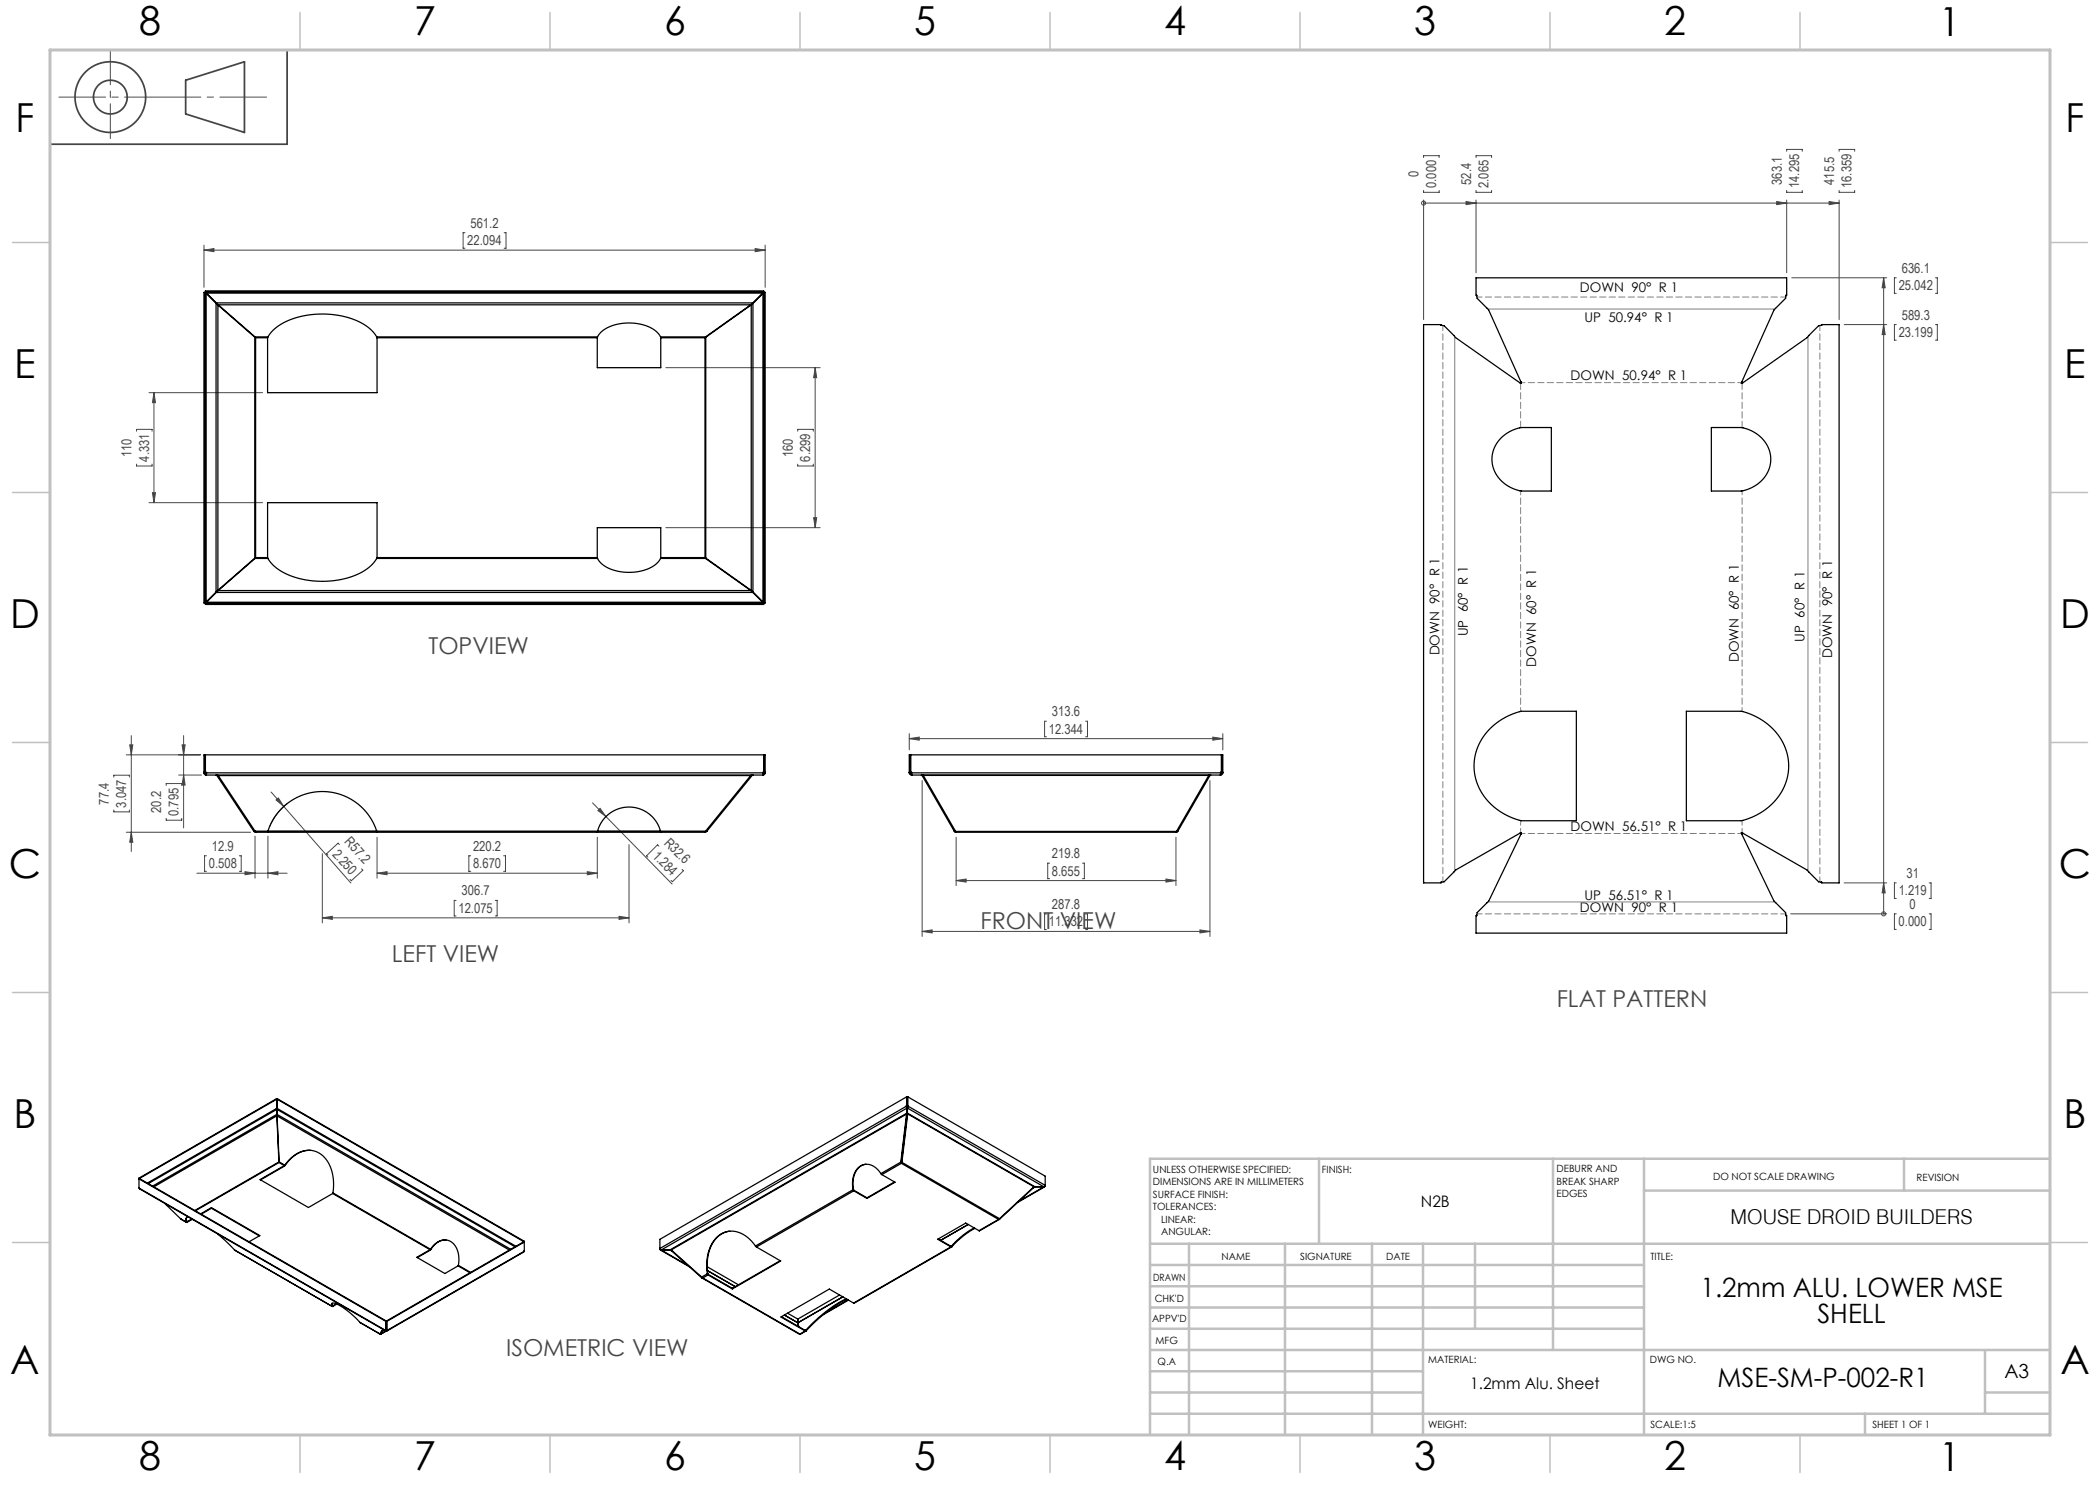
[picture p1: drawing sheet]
<svg xmlns="http://www.w3.org/2000/svg" width="420mm" height="297mm" viewBox="0 0 420 297" stroke-linecap="round" stroke-linejoin="round" font-family="sans-serif">
<g fill="none" stroke="#464646" stroke-width=".2">
<path d="M284.7 31.5v-.4h3.1v.4M284.7 38.1v.4h3.1v-.4M295.2 38.1v.4h3.1v-.4M295.2 31.5v-.4h3.1v.4M357.3 38.1v.4h3.1v-.4M357.3 30.3v-.4h3.1v.4M367.8 38.1v.4h3.1v-.4M367.8 30.3v-.4h3.1v.4M40.8 49v8.5M40.8 50h112.2M40.8 50l2-.3v.6zM93 46.5h-.4v3.2h.4"/>
<path d="M100.8 46.5h.4v3.2h-.4M151 49.7l2 .3-2 .3zM153 49v8.5M284.7 40.6h.1M284.7 40v23.9M284.7 40.6h83.1M293.2 40.3l2 .3-2 .3zM295.2 40v14.6M355.3 40.3l2 .3-2 .3zM357.3 40v14.6M358.3 55.6h19M365.8 40.3l2 .3-2 .3z"/>
<path d="M367.8 40v23.9M376.7 55.6v127.2M376.7 55.6l.3 2h-.6zM379.3 55.6h-.4v3.1h.4M387.1 55.6h.4v3.1h-.4M29.8 78.5h22.7M30.8 78.5l.3 2h-.6zM30.8 78.5v22M133.2 73.5h30.8M163 73.5l.3 2h-.6zM163 73.5v32M368.8 64.9h8.5"/>
<path d="M376.7 64.9l.3 2h-.6zM379.3 64.9h-.4v3.1h.4M387.1 64.9h.4v3.1h-.4M27.3 86.2v-.3h3.1v.3M27.3 92.8v.4h3.1v-.4M30.5 98.5h.6l-.3 2zM159.5 92.8v.4h3.2v-.4M159.5 86.2v-.3h3.2v.3M29.8 100.5h22.7M133.2 105.5h30.8M162.7 103.5h.6l-.3 2zM22.8 155.4v-.4h3.1v.4"/>
<path d="M25.3 151h14.8M25.9 149h.7l-.3 2zM26.3 147.1v23.2M33.2 157.1v-.4h3.1v.4M35.7 155h4.6M36.4 149h.6l-.3 2zM36.7 155l.3 2h-.6zM36.7 147.1v18.5M54.2 158.4l16 18.2M55.2 160l.5-.4 1.1 1.7zM181.9 146.7v3.3M181.9 147.7h62.7"/>
<path d="M181.9 147.7l2-.3v.6zM184.4 156.1v31.2M209.3 144.2h-.4v3.2h.4M217.1 144.2h.4v3.2h-.4M242 156.1v31.2M242.6 147.4l2 .3-2 .3zM244.6 146.7v3.3M22.8 162v.4h3.1v-.4M25.3 166.4h24.8M26.3 166.4l.3 2h-.7zM33.2 163.7v.3h3.1v-.3M39.4 174.6h18"/>
<path d="M41.3 171.2h-.4v3.1h.4M47.9 171.2h.3v3.1h-.3M49 174.3l2 .3-2 .4zM51 167.2v8.4M53.6 167.2v8.4M53.6 174.6l2-.3v.7zM57.5 160.7a11.4 11.4 0 0 0-3.6 4.6M64.5 170.7v13.9M67.9 168.9l-.3-.3-2.3 2.1 .3 .3M72.3 173.8l.3 .2-2.3 2.1-.3-.2M75.4 174.6l2-.3v.7zM75.4 174.6h44.1"/>
<path d="M75.4 167.4v8.2M94.1 171.2h-.3v3.1h.3M100.7 171.2h.4v3.1h-.4M117.5 174.3l2 .3-2 .4zM118.5 160.6l15.9 16.2M119.5 167.4v8.2M119.6 162.1l.4-.4 1.2 1.6zM125.8 168.9v15.7M131.8 169.2l-.3-.2-2.2 2.2 .3 .2M136.4 173.9l.3 .2-2.2 2.2-.3-.2M191.2 176.1l2-.3v.6zM191.2 167.4v9.7"/>
<path d="M191.2 176.1h44M209.9 172.6h-.4v3.1h.4M216.5 172.6h.4v3.1h-.4M233.2 175.8l2 .3-2 .3zM235.2 167.4v9.7M368.8 176.6h8.5M376.7 176.6l.3 2h-.6zM379.3 176.6h-.4v3.1h.4M385.8 176.6h.4v3.1h-.4M64.5 183.6h61.3M64.5 183.6l2-.3v.6zM91.2 180.1h-.4v3.1h.4"/>
<path d="M99 180.1h.4v3.1h-.4M123.8 183.3l2 .3-2 .3zM184.4 186.3h57.6M184.4 186.3l2-.3v.6zM209.3 182.8h-.4v3.1h.4M217.1 182.8h.4v3.1h-.4M240 186l2 .3-2 .3zM358.2 182.8h19.1M376.7 182.8h.1M379.3 182.8h-.4v3.1h.4M385.8 182.8h.4v3.1h-.4"/>
<circle cx="284.7" cy="40.6" r=".41"/>
<circle cx="376.7" cy="182.8" r=".41"/>
</g>
<g fill="none" stroke="#464646" stroke-width=".35">
<path d="M37.1 16l11.8-3.6v14.1l-11.8-3.7zM57.4 10v18.8h-47.4"/>
<circle cx="22.1" cy="19.4" r="3.4"/>
<circle cx="22.1" cy="19.4" r="7.1"/>
</g>
<path d="M11.8 19.4h41.5" fill="none" stroke="#464646" stroke-width=".2" stroke-dasharray="15.2 1.3 1.3 1.3" stroke-dashoffset="5.9"/>
<path d="M22.1 10v17.7" fill="none" stroke="#464646" stroke-width=".2" stroke-dasharray="15.2 1.3 1.3 1.3" stroke-dashoffset="8.3"/>
<path d="M290.9 67.3v106.9M297.6 61.8h57.4M361.6 67.3v106.9M297.6 180.4h57.4" fill="none" stroke="#808080" stroke-width=".2"/>
<path d="M295.4 59.4h61.8M364 65.1v111.3M288.6 176.4v-111.3M357.2 182.8h-61.8" fill="none" stroke="#808080" stroke-width=".2" stroke-dasharray="1.3 .6" stroke-dashoffset=".2"/>
<path d="M304.2 76.5h44.1M348.4 98.2v44.1M304.1 142.3v-44.1M348.3 166.7h-44.1" fill="none" stroke="#808080" stroke-width=".2" stroke-dasharray="1.3 .6" stroke-dashoffset=".5"/>
<path d="M304.1 166.6v-2.5M348.4 164.1v2.5" fill="none" stroke="#808080" stroke-width=".2" stroke-dasharray="1.3 .6" stroke-dashoffset=".3"/>
<path d="M348.4 76.6v8.9M304.1 85.5v-8.9" fill="none" stroke="#808080" stroke-width=".2" stroke-dasharray="1.3 .6"/>
<path d="M410 231.8v55.2h-187.2" fill="none" stroke="#c0c0c0" stroke-width=".2"/>
<g fill="none" stroke="#c0c0c0" stroke-width=".5">
<path d="M263.8 231.8v17M310.6 231.8v38.2M328.8 231.8v55.2M328.8 238.1h81.2M380.8 231.8v6.3M410 231.8h-180v55.2M230 248.8h180M230 257.3h98.8M230 253h98.8M237.8 248.8v38.2M257 248.8v38.2M274.4 248.8v38.2"/>
<path d="M284.6 248.8v38.2M295 248.8v17M230 265.8h98.8M230 261.5h98.8M230 278.5h54.6M230 274.3h54.6M230 270h180M397 278.5h13M397 270v12.8M230 282.8h180M373 282.8v4.2"/>
</g>
<g fill="none" stroke="#c0c0c0" stroke-width=".3">
<path d="M60 2.5v7.5M110 2.5v7.5M160 2.5v7.5M210 2.5v7.5M260 2.5v7.5M310 2.5v7.5M360 2.5v7.5M2.5 48.5h7.5M410 48.5h7.5M2.5 98.5h7.5M410 98.5h7.5M2.5 148.5h7.5"/>
<path d="M410 148.5h7.5M2.5 198.5h7.5M410 198.5h7.5M2.5 248.5h7.5M410 248.5h7.5M60 287v7.5M110 287v7.5M160 287v7.5M210 287v7.5M260 287v7.5M310 287v7.5M360 287v7.5"/>
</g>
<path d="M10 10h400v277h-400z" fill="none" stroke="#c0c0c0" stroke-width=".6"/>
<g fill="#464646">
<path d="M55.2 160l.5-.4 1.1 1.7z"/>
<path d="M119.6 162.1l.4-.4 1.2 1.6z"/>
<path d="M293.2 40.3l2 .3-2 .3zM355.3 40.3l2 .3-2 .3zM365.8 40.3l2 .3-2 .3z"/>
<path d="M376.7 176.6l.3 2h-.6zM376.7 64.9l.3 2h-.6zM376.7 55.6l.3 2h-.6z"/>
<path d="M49 174.3l2 .3-2 .4zM53.6 174.6l2-.3v.7zM64.5 183.6l2-.3v.6zM123.8 183.3l2 .3-2 .3zM181.9 147.7l2-.3v.6zM242.6 147.4l2 .3-2 .3zM184.4 186.3l2-.3v.6zM240 186l2 .3-2 .3zM40.8 50l2-.3v.6zM151 49.7l2 .3-2 .3z"/>
<path d="M233.2 175.8l2 .3-2 .3zM191.2 176.1l2-.3v.6z"/>
<path d="M36.4 149h.6l-.3 2zM36.7 155l.3 2h-.6zM25.9 149h.7l-.3 2zM26.3 166.4l.3 2h-.7zM30.8 78.5l.3 2h-.6zM30.5 98.5h.6l-.3 2zM163 73.5l.3 2h-.6zM162.7 103.5h.6l-.3 2z"/>
<path d="M75.4 174.6l2-.3v.7zM117.5 174.3l2 .3-2 .4z"/>
</g>
<g fill="none" stroke="#000" stroke-width=".25">
<path d="M40.8 58.5h.2v62.1h-.2zM41 58.6l.2 .1M41.1 58.2h111.6v.2h-111.6zM41.2 58.4l.1 .2M41.2 58.7v61.7M41.2 58.7l2 2M41.3 58.6h111.2M41.3 58.6l2 2M152.5 58.6l-1.9 2M152.6 58.4l-.1 .2M152.6 58.7v61.7M152.6 58.7l-2 2"/>
<path d="M152.8 58.6l-.2 .1M152.8 58.5h.2v62.1h-.2zM43.2 60.7l.4 .3M43.2 60.7v57.7M43.3 60.6l.3 .4M43.3 60.6h107.3M43.6 61v57.1M43.6 61l7.4 6.4M43.6 61h106.5M51 67.4h.1M51 67.4v44.2M51 67.4l.1 .2"/>
<path d="M51 67.4h2.6M51.1 67.6h2.4M51.1 67.6v43.9M53.5 67.6v10.9h21.9v-10.9M53.6 67.4a10.8 10.8 0 0 1 7.9-4.4l2.1-.2 2.4 .1a12.4 12.4 0 0 1 9 4l.3 .5M53.6 67.4l-.1 .2M75.3 67.4l.1 .2M75.3 67.4h44.2M75.4 67.6h44.1M119.5 67.6v5.9h12.7v-5.9M119.5 67.4l1-1.2 1.4-.8 1.8-.6 2-.2 2.2 .2 1.8 .6 1.5 .8 .9 1.2M119.5 67.4v.2"/>
<path d="M132.1 67.4l.1 .2M132.1 67.4h9M132.2 67.6h8.8M141 67.6v43.9M141.1 67.4l-.1 .2M141.1 67.4h.1M141.2 67.5l-.2 .1M141.2 67.4v44.2M141.2 67.4v.1M150.1 61l-9 6.4M150.2 61v57.1M150.2 61l-9 6.4"/>
<path d="M150.6 60.6l-.5 .4M150.6 60.7l-.4 .3M150.6 60.7v57.7M304.2 76.4h.1M304.2 76.4l-6.5-14.4-2.3-2.3v-.7h-.2v-3.4h62.1v3.4h-.1l-.1 .7-2.3 2.3-6.4 14.4M304.2 76.4l.1 .3-13.2-9.2-2.3-2.4h-.6v-.2h-3.5v111.7h3.5v-.2h.6l2.3-2.4 13.2-7.5-6.6 13.7-2.3 2.3v.6h-.2v3.5h62.1v-3.5h-.1l-.1-.6-2.3-2.3-6.5-13.7 13.1 7.5 2.3 2.4h.6v.2h3.5v-111.7h-3.5v.2h-.6l-2.3 2.4-13.1 9.2 .1-.3M348.4 76.4h.1M300.2 87.6a7.6 7.6 0 0 1 4.1-2.1h6v12.7h-6a6.5 6.5 0 0 1-5.6-8.3l.6-1.1zM342.3 85.5h6a6.5 6.5 0 0 1 5.5 8.3 7.1 7.1 0 0 1-5.5 4.4h-6zM43.2 118.4l-2 2M43.3 118.5h107.3M43.3 118.5l-2 2"/>
<path d="M43.6 118.1l-.4 .3M43.6 118.1l-.3 .4M43.6 118.1h106.5M51 111.6l-7.4 6.5M51 111.7l-7.4 6.4M51 111.7h2.6M51.1 111.5l-.1 .2M51.1 111.5l-.1 .1M51.1 111.5h2.4M53.5 111.5l.1 .2M53.5 111.5v-11h21.9v11M53.6 111.7a10.8 10.8 0 0 0 7.9 4.3l2.1 .2h2.4a12.4 12.4 0 0 0 9-4l.3-.5"/>
<path d="M75.3 111.7h44.2M75.4 111.5l-.1 .2M75.4 111.5h44.1M119.5 111.5v.2M119.5 111.5v-6h12.7v6M119.5 111.7l1 1.2 1.4 .8 1.8 .6 2 .2 2.2-.2 1.8-.6 1.5-.8 .9-1.2M132.1 111.7h9M132.2 111.5l-.1 .2M132.2 111.5h8.8M141 111.5l.1 .2M141 111.5l.2 .1M141.1 111.7l9 6.4"/>
<path d="M141.2 111.6h.1M141.2 111.6l9 6.5M150.1 118.1l.5 .4M150.2 118.1l.4 .3M150.6 118.5l1.9 2M150.6 118.4l2 2M41.1 120.7h111.6v.2h-111.6zM41.2 120.4l-.2 .1M41.3 120.5l-.1 .2M41.3 120.5h111.2M152.5 120.5l.1 .2M152.6 120.4l.2 .1"/>
<path d="M40.8 154.6l.1 .3 .3 .1M40.8 154.5h.2M40.8 154.6v-3.6h.2v3.6M40.8 154.6h.2M41 154.6l.2 .4M41.2 154.6h.1M41.2 154.6l.1 .4M41.2 154.6l-.1-.1v-3.5h111.6v3.5l-.1 .1M41.2 154.6h111.4M41.2 155h111.4M43.2 155l.2 .1M43.3 155l.3 .1"/>
<path d="M43.4 155.1l7.4 11.2M43.5 155l-.1 .1M43.6 155.1h106.5M43.6 155.1l7.4 11.1M150.1 155.1l-9 11.1M150.4 155v.1M150.4 155.1l-9.1 11.2M150.6 155l-.5 .1M150.6 155l-.2 .1M152.6 154.6h.1M152.6 154.6l-.1 .4M152.8 154.6l-.2 .4"/>
<path d="M152.8 154.5h.2M152.8 154.6v-3.6h.2v3.6M152.8 154.6h.2M153 154.6l-.1 .3-.3 .1M181.9 154.6l.1 .3 .3 .1M181.9 154.5h.2M181.9 154.6v-3.6h.2v3.6M181.9 154.6h.2M182.1 154.6l.2 .4M182.3 154.6h.1M182.3 154.6h61.8v.4M182.3 154.6l.1 .4"/>
<path d="M182.3 154.6l-.2-.1v-3.5h62.2v3.5h-.2v.1M182.3 155h61.8M184.3 155l.1 .1M184.4 155l.3 .1M184.4 155.1l6.4 11.1M184.6 155l-.2 .1M184.7 155.1h57.1M184.7 155.1l6.4 11.2M241.8 155.1l-6.5 11.2M241.9 155l.1 .1M242 155.1l-6.4 11.1M242 155l-.2 .1"/>
<path d="M242.2 155l-.2 .1M244.1 154.6h.1M244.3 154.6l-.2 .4M244.3 154.5h.3M244.3 154.6v-3.6h.3v3.6M244.3 154.6h.3M244.6 154.6l-.2 .3-.3 .1M298 145.8a13.3 13.3 0 0 1 6.3-3.5h11v21.8h-11a11.6 11.6 0 0 1-9.5-11.8 10.7 10.7 0 0 1 3.2-6.5zM337.3 142.3h11a11.6 11.6 0 0 1 9.4 12.1 11.9 11.9 0 0 1-9.4 9.7h-11zM50.8 166.3h.1M50.8 166.3l.1-.2-.1 .2M50.8 166.3l.3 .1"/>
<path d="M51 166.2l.1 .2M51 166.2h2.6M51.1 166.4h89.9M53.6 166.2a11.4 11.4 0 0 1 10.9-7.9 11.4 11.4 0 0 1 10.8 7.9M53.6 166.2l-.1 .2M53.6 166.2h21.7M75.3 166.2l.1 .2M75.3 166.2h44.2M119.5 166.2a6.5 6.5 0 0 1 6.3-4.8 6.5 6.5 0 0 1 6.3 4.8M119.5 166.2v.2M119.5 166.2h12.6M132.1 166.2l.1 .2"/>
<path d="M132.1 166.2h9M141.1 166.2l-.1 .2M141.2 166.2l.1 .1M141.3 166.3l-.3 .1M141.3 166.3h.1M190.8 166.2l.1 .1M190.9 166.3l.3 .1M191 166.1l-.2 .1M191.1 166.2l-.2 .1M191.1 166.3h44.2M191.1 166.3h.1M191.1 166.3l.1 .1"/>
<path d="M191.2 166.4h44M235.3 166.3l-.1 .1M235.3 166.3h.1M235.3 166.2l.2 .1M235.4 166.1l.2 .1M235.5 166.3l-.3 .1M235.6 166.2l-.1 .1M181.3 219.4l-49.3 28.5v1.9M181.3 219.4v1.8M181.3 219.4h.1M181.4 219.4v1.8M181.6 219.4v1.8"/>
<path d="M181.6 219.4l27.4 15.8v2M181.6 219.4h-.1M27.8 235.6l49.5 28.6-.1 2-.1-.1M27.8 235.6l.1 2M27.9 237.6l49.2 28.6M27.9 237.6l49.2 28.5M27.9 235.7l-.1 .1 49.3 28.5M27.9 235.7l27.6-15.9 49.4 28.5M27.9 235.7h.1M55.3 221.7l.1 .2M55.3 221.7l-25.8 14.9M55.3 221.7l.1-1.9h-.1l-27.5 15.8"/>
<path d="M55.4 222.9v.3M55.4 221.9v1M55.4 222.9l-24.9 14.3M55.4 221.9l-25.8 14.8M55.4 223.2l-24.6 14.2M55.4 223.2l.4 9.2M55.4 222.9l46.7 27M55.4 221.9l47.6 27.5M55.4 223.2l46.5 26.8M55.5 221.7l-.1 .2M55.5 221.7l-.1-1.9 49.5 28.6-27.5 15.9M55.5 221.7l47.7 27.6"/>
<path d="M55.8 232.4h.1M55.8 232.4l-16.8 9.7M55.8 232.4v.1M55.8 232.5l-16.7 9.7M55.8 232.5l1.1 .6M55.8 232.4l1.2 .6M56.9 233.1l-4.9 2.8 9.7 5.6 4.8-2.8M56.9 233.1v.1M56.9 233.2l-4.8 2.8M57 233l.7-.9a4.7 4.7 0 0 1 6.6-1.2 8.2 8.2 0 0 1 2.3 7.7M57 233l-.1 .1M57 233h.1"/>
<path d="M57.1 233l-.2 .2M62.2 230.1a6 6 0 0 0-5.1 2.9M66.5 238.7l19.5 11.2M66.6 238.6l-.1 .1M66.6 238.6l19.5 11.3M170.6 237.9l.2 .3M170.6 237.9l-19.5 11.3M170.7 237.9l.1 .1M170.7 237.9h-.1M170.8 238.2l-19.5 11.2M170.8 238.2l2.6 1.5M170.8 238v.2"/>
<path d="M170.8 238l2.6 1.6M173.2 232.9l-1.2 .4-.9 1.2-.5 1.6 .1 1.8M173.4 239.6v.1M176.2 234.7l-1-1.1-1-.6-1.1-.1-1 .3-.8 .7-.5 1.1-.3 1.4 .1 1.5M176.2 234.7l.2 .2M176.4 234.9l2.6 1.5-5.6 3.3M178.9 236.4l-5.5 3.2M180.2 232.4v.1M180.2 232.4l-4 2.3M180.2 232.5l.1 .2M180.2 232.4l.1 .1M180.2 232.4h.1"/>
<path d="M180.3 232.5h.1M180.3 232.5h-.1M180.3 232.7l-3.9 2.2M180.3 232.7l19.4 11.2M180.3 232.5v.2M180.3 232.4v.1M180.3 232.4l.1 .1M180.3 232.4h.1M180.4 232.5l-.1 .2M180.4 232.5l19.5 11.2M180.4 232.5h.1M181.3 221.3l.1 .3-49.1 28.4"/>
<path d="M181.3 221.3l-49.3 28.4M181.3 221.3h.1M181.3 221.2v.1M181.3 221.2l.1 .1M181.3 222.8l-1.1 9.6M181.3 222.8l-47.1 27.2M181.3 221.2h.1M181.4 221.3v1.3M181.4 221.3h.1M181.4 222.8h-.1M181.4 222.8l-1.2 9.6M181.4 222.6v.2"/>
<path d="M181.4 222.6l-.1 .2M181.4 222.6l-47.4 27.4M181.4 221.2v.1M181.5 222.8l-1.2 9.6M181.5 222.8h.1M181.5 221.2v.1M181.5 222.6v.2M181.5 222.5v.3M181.5 222.6l25.5 14.7M181.5 221.3v1.3M181.5 221.3h.1M181.5 222.8l25.3 14.6"/>
<path d="M181.5 222.8l-1.1 9.7M181.6 221.2h-.1M181.6 221.2h.1M181.6 221.3l-.1 .3 27.2 15.7M181.6 221.3h-.1M181.6 221.3l27.4 15.7M181.6 221.2v.1M181.6 221.2l-.1 .1M206.7 237.4v.1M206.7 237.5l-6.8 6.3M206.8 237.4l-6.9 6.3M207 237.3l-.2 .1"/>
<path d="M207 237.3h1.7M207 237.4l-.3 .1M207 237.4l-.4 .2M207 237.3v.1M208.7 237.4l-4.9 2.8M208.7 237.4h-1.7M208.7 237.4h.1M208.9 237.2l.1 .1M208.9 237.4l-5.4 3.1M208.9 237.2h.1M209 237.1v.1M209 237l-.3 .3"/>
<path d="M209 237.3l-.3 .1M209 237h.1M209 237.2v.1M209 237.2h.1M32.9 240.7l3.3 3.1M36.2 243.8h.1M36.2 243.8l1.1 .7M37.3 243.5l.1 .8M37.4 244.3h.1M37.4 244.3l-.1 .2M37.4 244.5h-.1M37.4 244.3v.2"/>
<path d="M37.7 243.4a.59 .59 0 0 0-.6 .4 .59 .59 0 0 0 .2 .7M38.4 243.8l-1 .5M38.5 243.9l-1.1 .6M42.3 241.5l9.7 5.6-2.2 1.3M42.3 241.5l-2.2 1.3M42.3 241.5v.2M42.3 241.7l9.6 5.5M42.3 241.7l-2.1 1.1M43.5 246.8l3.4 3.2M46.9 250h.1M46.9 250l19.6 11.3M86 249.9l-2.6 1.6 5.6 3.2 2.6-1.5"/>
<path d="M86 249.9v.2M86 250.1l-2.5 1.4M86.1 249.9l.9-1.1 1-.6 1.1-.2 1 .3 .8 .7 .6 1.2 .3 1.3-.1 1.6M86.1 249.9h-.1M86.1 249.9h.1M86.2 249.9l-.2 .2M89.2 248l-.8 .1-.8 .3-.8 .7-.6 .8M91.6 253.2l2.4 1.4M91.7 253.1l-.1 .1M91.7 253.1l2.4 1.4M104.8 250.3l-27.4 15.9M104.8 250.3l-27.4 15.7"/>
<path d="M104.9 248.3l-.1 2M104.9 248.3l-27.8 16M132 249.8h.1M132 249.7l.3 .3M132 249.9l.3 .1M132 249.7h.1M132 249.8v.1M132.1 249.7l-.1 .1M132.1 249.8h-.1M132.1 250l5.8 3.3M132.1 249.9h-.1M132.3 250h1.7"/>
<path d="M132.3 250h.1M132.3 250l5.3 3.1M134 250l.2 .1M134 250h.1M134 250l.4 .2M134.2 250.1l6.1 5.5M134.2 250h-.2M134.2 250l6.1 5.4M134.3 250l-.1 .1M140.3 255.4l.3 .2M140.4 255.6h.1M140.4 255.6h.2"/>
<path d="M140.4 255.6l19.6 11.2M140.4 255.5l-.1 .1M140.6 255.6l19.4 11.2M141.4 253.4l6.3 3.6M141.5 254.8l.1 .2M141.5 254.8l-1.2 .6M141.5 254.1l5.5 3.2M141.6 254.7v.2M141.6 254.7l-.1 .1M141.6 255l4.9 2.8M141.6 255l-1 .6M141.6 254.9v.1"/>
<path d="M141.6 254.9l4.9 2.8M146 246.2a5.5 5.5 0 0 0-4.4 5.2l-.2 1.7 .2 1.6M146.5 257.7v.1M151.1 249.2l-.7-.9a4.7 4.7 0 0 0-6.7-1.2 8.2 8.2 0 0 0-2.2 7.7M151.1 249.2l.2 .2M151.3 249.4l4.8 2.8-9.6 5.6M156 252.1l-9.5 5.6M167.9 259l-8.3 4.8v1M168.6 259.4l-9 5.2M169.2 259.8l-1.8 .9-2.2 1.6-2.1 1.8-2 2M169.4 259.9l-1.9 .9-2.2 1.6-2.2 1.9-1.9 1.9M169.6 260l-4.5 2.6"/>
<path d="M187.6 247.8l2.6 1.5M188.1 248.1l5.5-3.2-5.5 3.2M190.2 249.4l-19.5 11.2M190.2 249.3v.1M190.3 249.2l-.1 .1M190.3 249.2l.1 .1M190.3 249.4l-19.6 11.2M190.4 249.3l-.2 .1M194.8 245.6l-2.3 1.5-2.2 2.1M195 245.7l-2.4 1.5-2.2 2.1M195.8 246.1l-2.6-1.5-5.7 3.3 2.7 1.5M199.7 243.9l-3.9 2.2"/>
<path d="M199.8 243.8l.1 .1M199.9 243.9h-.2M199.9 243.8h.1M199.9 243.9l-4.1 2.2M199.9 243.7l-.2 .2M199.9 243.7h.1M199.9 243.8v.1M66.4 260.7l.1 .5M66.4 261.3l-.1-.5 .3-.2 1.4 .6 2.1 1.4 1.9 1.9M66.4 261.3h.2M66.5 261.1l.1 .1M66.5 261.2l-.1 .1"/>
<path d="M66.6 261.2h-.1M66.6 261.2v.1M67.3 260.8l-.7 .4M67.4 260.8l-.8 .5M72 264.5h.1M72 264.5l4 2.3M76 266.8h.1M76.1 266.7l-.1 .1M76.1 266.6v.1M76.1 266.8h.1M76.1 266.7h.1M76.1 266.8h-.1"/>
<path d="M76.1 266.7v.1M76.1 266.7l.1 .1M76.2 266.6l-.1 .1M76.2 266.8h.1M76.6 265.9l-.6 .9M76.6 265.9l-.5 .8M76.8 266l-.6 .8M77.1 266v.1M77.1 264.3v1.7M77.2 266h.1M77.3 266h-.2M77.3 264.9v.1"/>
<path d="M77.3 264.9h.1M77.3 266h.1M77.3 265.2h.1M77.4 266h.1M77.3 266.2l-1.1 .6M77.4 264.3v1.7M77.4 264.3l-.1-.1v2M77.4 266l.1 .1M77.5 266.1l-.2 .1M77.5 266v.1M156.3 263.3l4.7 2.8M156.9 263l2.6 1.5"/>
<path d="M157.5 262.6l2 1.2v.7M159.5 264.5h.1M159.5 264.5l.2 .8M159.6 264.5v.2M159.6 264.5v.1M159.6 264.6l.1 .7M159.6 264.7h.1M161 266.2l-1 .6M161 266.1v.1M161.1 266.1h-.1M161.1 266.1h.1M161.1 266.1l.1 .1"/>
<path d="M161.2 266.2l-1.2 .6M161.2 266.2h-.2M169.7 260l-5 2.9M170.7 260.6l-4.8-2.8-9.7 5.6 4.8 2.8"/>
</g>
<g font-size="8">
<text x="27.8" y="7">8</text>
<text x="82.8" y="7.1">7</text>
<text x="132.8" y="7.1">6</text>
<text x="182.8" y="7.1">5</text>
<text x="232.8" y="7.1">4</text>
<text x="282.8" y="7.1">3</text>
<text x="332.8" y="7.1">2</text>
<text x="387.8" y="7.1">1</text>
<text x="3.1" y="26.3">F</text>
<text x="413.1" y="26.3">F</text>
<text x="2.9" y="75.6">E</text>
<text x="412.9" y="75.6">E</text>
<text x="2" y="125.7">D</text>
<text x="412" y="125.7">D</text>
<text x="1.8" y="175.7">C</text>
<text x="411.8" y="175.7">C</text>
<text x="2.7" y="225.6">B</text>
<text x="412.7" y="225.6">B</text>
<text x="2.1" y="274.8">A</text>
<text x="412.1" y="274.8">A</text>
<text x="27.8" y="294">8</text>
<text x="82.8" y="294.1">7</text>
<text x="132.8" y="294.1">6</text>
<text x="182.8" y="294.1">5</text>
<text x="232.8" y="294.1">4</text>
<text x="282.8" y="294.1">3</text>
<text x="332.8" y="294.1">2</text>
<text x="387.8" y="294.1">1</text>
</g>
<g font-size="5.3">
<text x="340.1" y="259.4">1.2mm ALU. LOWER MSE</text>
<text x="363.5" y="264.5">SHELL</text>
<text x="343.5" y="277.4">MSE-SM-P-002-R1</text>
</g>
<g font-size="4.7" fill="#464646">
<text x="85.7" y="130.8">TOPVIEW</text>
<text x="196.1" y="185.8">FRONT VIEW</text>
<text x="78.4" y="192.4">LEFT VIEW</text>
<text x="311.3" y="201.4">FLAT PATTERN</text>
<text x="101.2" y="271.3">ISOMETRIC VIEW</text>
</g>
<text font-size="4.1" x="346.1" y="244.7">MOUSE DROID BUILDERS</text>
<text font-size="3.9" x="400.9" y="275.5">A3</text>
<g font-size="3.2">
<text x="284.2" y="241.4">N2B</text>
<text x="294" y="277.9">1.2mm Alu. Sheet</text>
</g>
<g font-size="2.7" fill="#464646">
<text x="283.7" y="35.4" transform="rotate(-90 283.7 35.4)">0</text>
<text x="287.2" y="37.6" transform="rotate(-90 287.2 37.6)">0.000</text>
<text x="294.2" y="37" transform="rotate(-90 294.2 37)">52.4</text>
<text x="297.7" y="37.6" transform="rotate(-90 297.7 37.6)">2.065</text>
<text x="356.3" y="37" transform="rotate(-90 356.3 37)">363.1</text>
<text x="359.8" y="37.6" transform="rotate(-90 359.8 37.6)">14.295</text>
<text x="366.8" y="37" transform="rotate(-90 366.8 37)">415.5</text>
<text x="370.3" y="37.6" transform="rotate(-90 370.3 37.6)">16.359</text>
<text x="94.1" y="45.5">561.2</text>
<text x="93.5" y="49">22.094</text>
<text x="379.7" y="58.1">25.042</text>
<text x="380.4" y="54.6">636.1</text>
<text x="380.4" y="63.9">589.3</text>
<text x="379.7" y="67.4">23.199</text>
<text x="26.3" y="91.4" transform="rotate(-90 26.3 91.4)">110</text>
<text x="29.8" y="92.4" transform="rotate(-90 29.8 92.4)">4.331</text>
<text x="158.6" y="91.4" transform="rotate(-90 158.6 91.4)">160</text>
<text x="162" y="92.3" transform="rotate(-90 162 92.3)">6.299</text>
<text x="210.4" y="143.2">313.6</text>
<text x="209.8" y="146.7">12.344</text>
<text x="21.8" y="160.9" transform="rotate(-90 21.8 160.9)">77.4</text>
<text x="25.3" y="161.5" transform="rotate(-90 25.3 161.5)">3.047</text>
<text x="32.2" y="162.6" transform="rotate(-90 32.2 162.6)">20.2</text>
<text x="35.7" y="163.2" transform="rotate(-90 35.7 163.2)">0.795</text>
<text x="41.8" y="173.7">0.508</text>
<text x="42.4" y="170.2">12.9</text>
<text x="66.3" y="170.9" transform="rotate(48 66.3 170.9)">2.250</text>
<text x="68.8" y="168.5" transform="rotate(48 68.8 168.5)">R57.2</text>
<text x="94.6" y="170.2">220.2</text>
<text x="94.6" y="173.7">8.670</text>
<text x="130.3" y="171.3" transform="rotate(45 130.3 171.3)">1.284</text>
<text x="132.7" y="168.7" transform="rotate(45 132.7 168.7)">R32.6</text>
<text x="210.4" y="171.6">219.8</text>
<text x="92.3" y="179.1">306.7</text>
<text x="210.4" y="175.1">8.655</text>
<text x="379.7" y="179.1">1.219</text>
<text x="381.3" y="175.6">31</text>
<text x="91.7" y="182.6">12.075</text>
<text x="209.8" y="185.3">11.332</text>
<text x="210.4" y="181.8">287.8</text>
<text x="379.7" y="185.3">0.000</text>
<text x="381.9" y="181.8">0</text>
</g>
<g font-size="2.7">
<text x="316" y="58.4">DOWN 90° R 1</text>
<text x="316.9" y="64.3">UP 50.94° R 1</text>
<text x="314.1" y="76.1">DOWN 50.94° R 1</text>
<text x="287.9" y="131.1" transform="rotate(-90 287.9 131.1)">DOWN 90° R 1</text>
<text x="293.6" y="127.3" transform="rotate(-90 293.6 127.3)">UP 60° R 1</text>
<text x="360.9" y="128.4" transform="rotate(-90 360.9 128.4)">UP 60° R 1</text>
<text x="366.5" y="131.6" transform="rotate(-90 366.5 131.6)">DOWN 90° R 1</text>
<text x="307.2" y="133.4" transform="rotate(-90 307.2 133.4)">DOWN 60° R 1</text>
<text x="347.7" y="132.4" transform="rotate(-90 347.7 132.4)">DOWN 60° R 1</text>
<text x="314.1" y="166.3">DOWN 56.51° R 1</text>
<text x="316.9" y="180">UP 56.51° R 1</text>
<text x="316" y="182.3">DOWN 90° R 1</text>
</g>
<g font-size="2">
<text x="230.6" y="234.6">UNLESS OTHERWISE SPECIFIED:</text>
<text x="230.6" y="237.1">DIMENSIONS ARE IN MILLIMETERS</text>
<text x="230.6" y="239.6">SURFACE FINISH:</text>
<text x="264.4" y="234.6">FINISH:</text>
<text x="311.3" y="234.5">DEBURR AND</text>
<text x="311.3" y="237">BREAK SHARP</text>
<text x="311.3" y="239.5">EDGES</text>
<text x="342.6" y="236">DO NOT SCALE DRAWING</text>
<text x="383.3" y="236.2">REVISION</text>
<text x="230.6" y="242.1">TOLERANCES:</text>
<text x="232.2" y="244.6">LINEAR:</text>
<text x="232.2" y="247.1">ANGULAR:</text>
<text x="244.3" y="252">NAME</text>
<text x="260" y="251.9">SIGNATURE</text>
<text x="277.2" y="251.9">DATE</text>
<text x="330.1" y="251.9">TITLE:</text>
<text x="230.6" y="256.1">DRAWN</text>
<text x="230.9" y="260.3">CHK'D</text>
<text x="230.4" y="264.4">APPV'D</text>
<text x="231.1" y="268.8">MFG</text>
<text x="231.5" y="273">Q.A</text>
<text x="285.6" y="272.5">MATERIAL:</text>
<text x="330" y="272.5">DWG NO.</text>
<text x="285.6" y="285.5">WEIGHT:</text>
<text x="330.1" y="285.6">SCALE:1:5</text>
<text x="374.5" y="285.6">SHEET 1 OF 1</text>
</g>
</svg>
